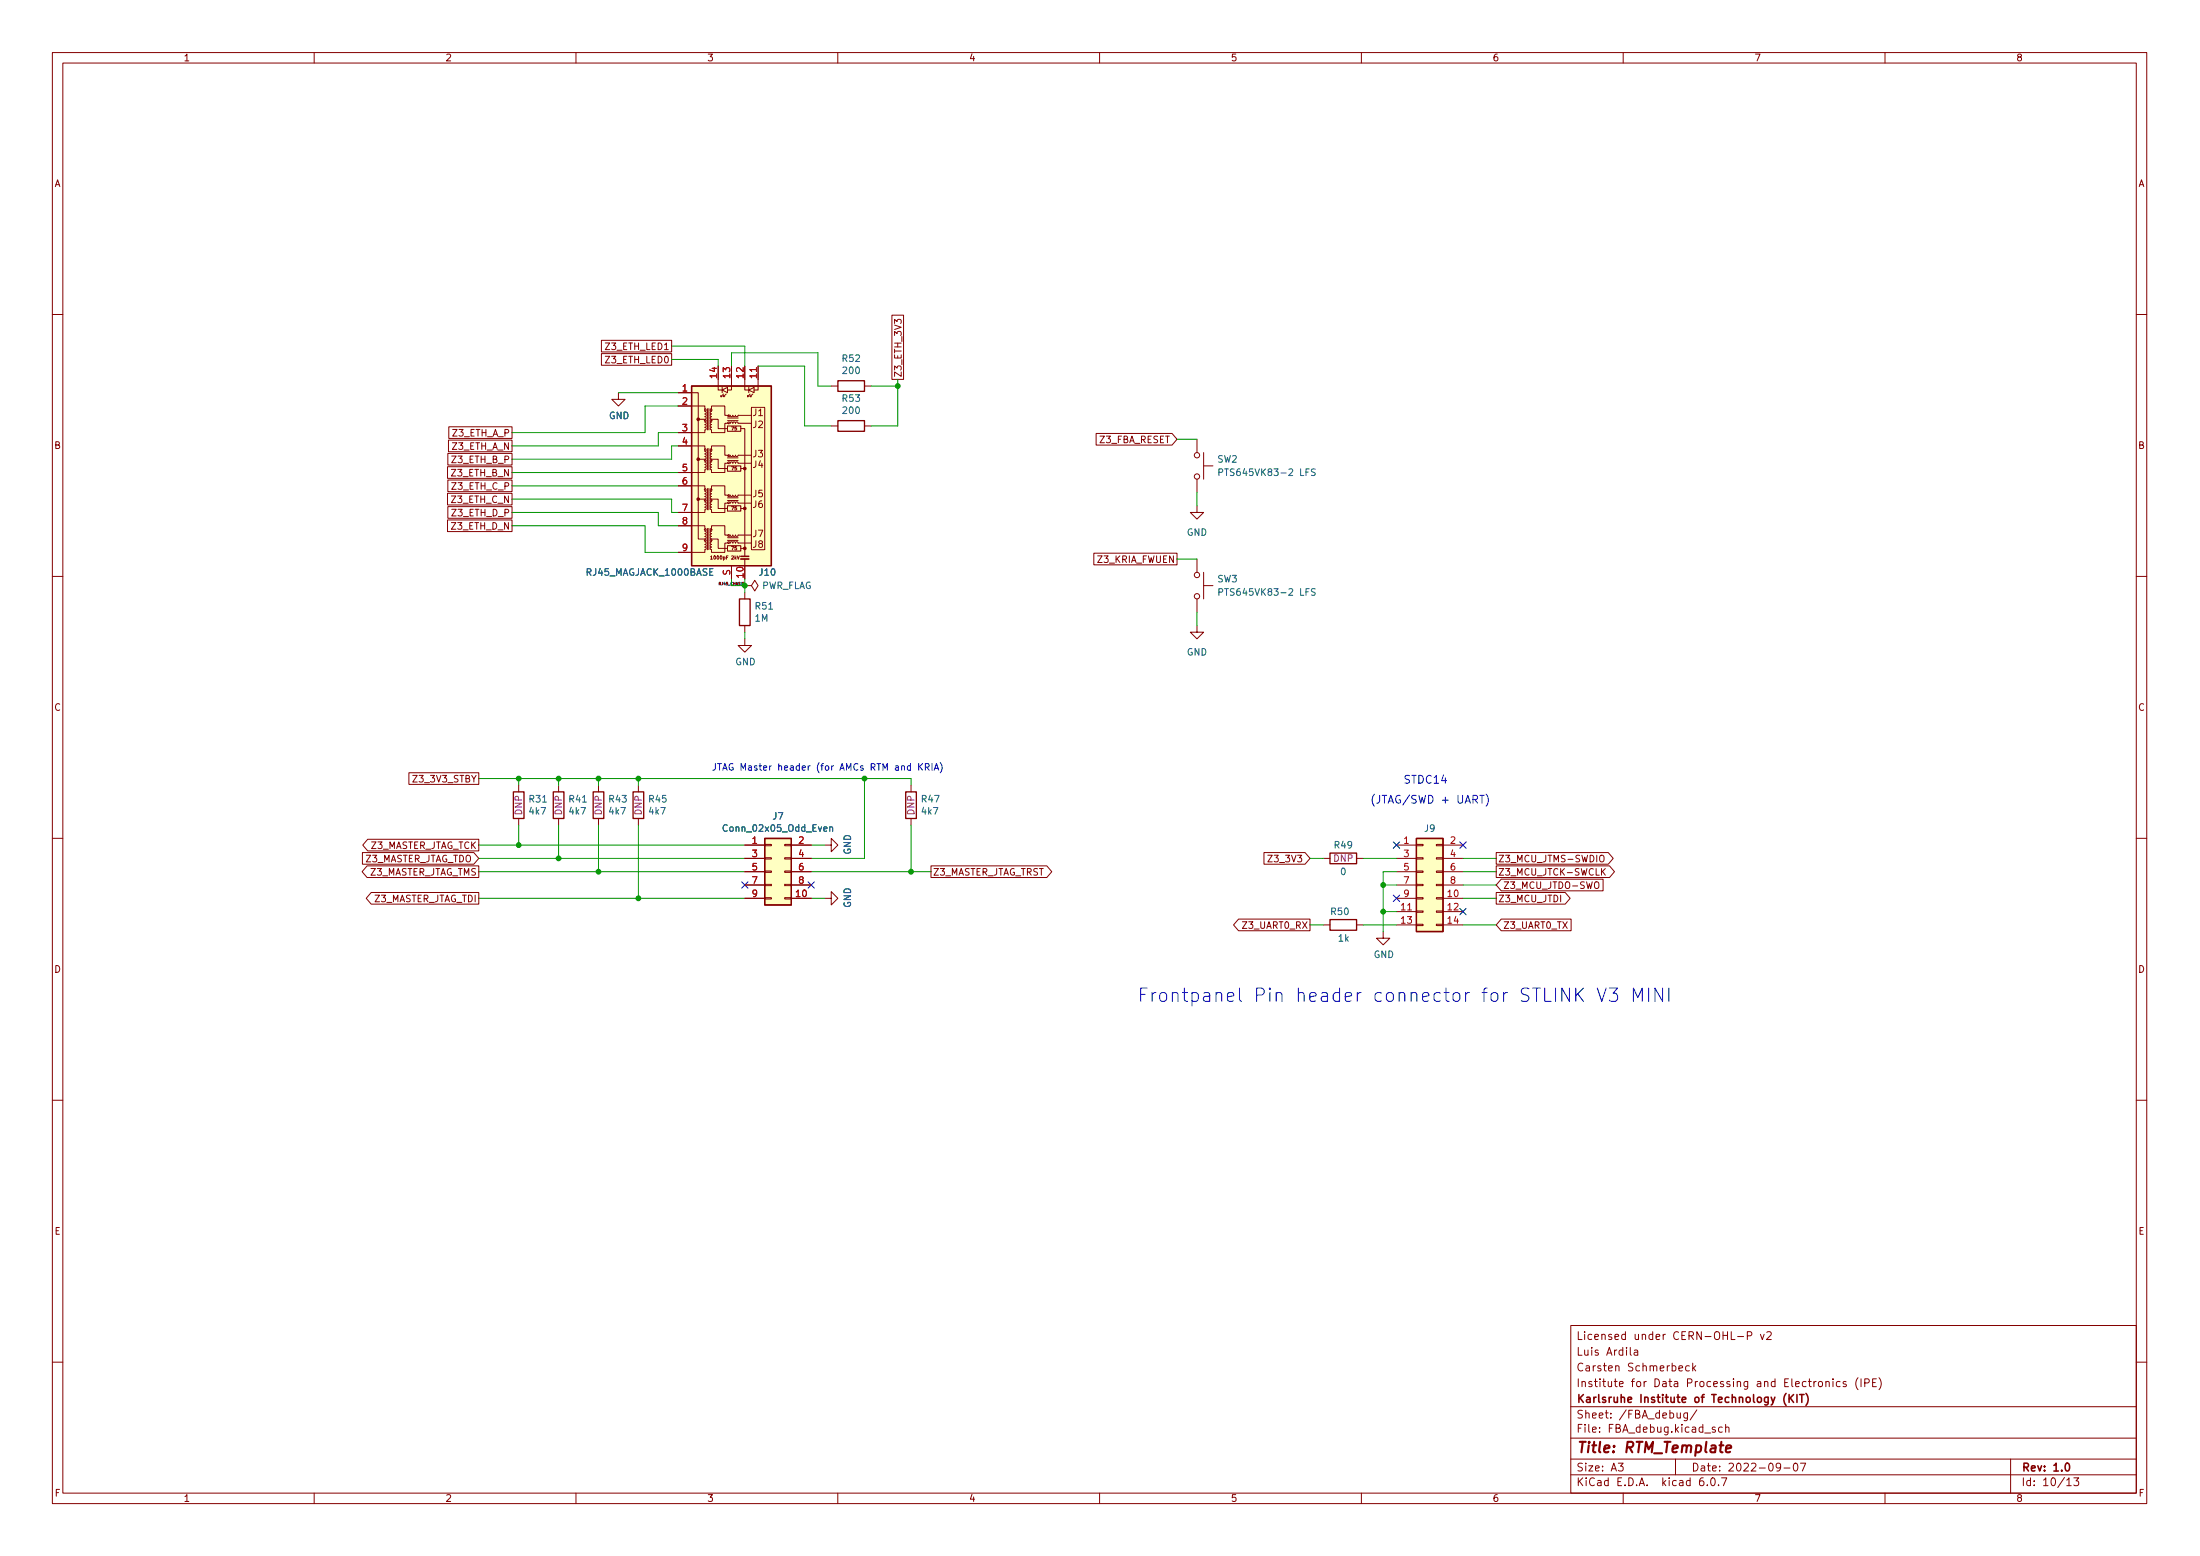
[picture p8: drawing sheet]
<svg xmlns="http://www.w3.org/2000/svg" width="420mm" height="297mm" viewBox="0 0 420 297" stroke-linecap="round" stroke-linejoin="round" font-family="sans-serif">
<g fill="none" stroke="#840000" stroke-width=".19">
<path d="M10 10h400v277h-400zM12 12h396v273h-396zM60 10v2M110 10v2M160 10v2M210 10v2M260 10v2M310 10v2M360 10v2M10 60h2M114.9 67.5h13.4v2.2h-13.4zM114.9 65h13.4v2.2h-13.4z"/>
<path d="M118.1 75v1.2h1.3l-1.3 1.3-1.3-1.3h1.3M129.5 77.5h5.1v.5l.3 .3-.3 .2 .3 .2-.3 .3 .3 .2-.1 .2-.2 .1 .3 .3-.3 .2M129.5 75h3.8v27.9h1.3M135.1 78v4.1M135.4 78v4.1M137.2 72.4v2.1h.7M137.7 75.5v.2h.2M137.9 74.5l1-.5v1zM137.9 74v1M138.2 75.5v.2h.2M138.2 75.2l-.5 .5M138.7 75.2l-.5 .5"/>
<path d="M138.9 79.8h2.1M139.7 72.4v2.1h-.8M142.2 72.4v2.1h.8M142.7 75.5v.2h.3M143 74.5l1-.5v1zM143 74v1M143.3 75.5v.2h.2M143.3 75.2l-.6 .5M143.5 77.8h2.5v27.1h-2.5zM143.5 79.3h-2.5l-.3 .2-.2-.2-.2 .2h-.2l-.1-.2-.3 .2-.3-.2-.1 .2h-.2l-.2-.2h-.5v-1.8h-2.5v.5l-.3 .3 .3 .2-.3 .2 .3 .3-.3 .2 .1 .2 .2 .1-.3 .3 .3 .2M143.8 75.2l-.5 .5M144.8 69.9v4.6h-.8"/>
<path d="M158.7 73.7h1.3M165.1 73.7h1.3M170.3 60.2h2.3v12.2h-2.3zM408 60h2M85.5 99.3h12.3v2.2h-12.3zM85.5 89.1h12.3v2.2h-12.3zM85.5 94.2h12.3v2.2h-12.3zM85.5 86.6h12.3v2.2h-12.3zM85.5 91.6h12.3v2.3h-12.3zM85.5 96.7h12.3v2.2h-12.3zM85.6 84h12.2v2.2h-12.2zM85.7 81.5h12.1v2.2h-12.1z"/>
<path d="M129.5 92.7h5.1v.6l.3 .2-.3 .3 .3 .2-.3 .3 .3 .2-.1 .2-.2 .1 .3 .3-.3 .2M129.5 85.1h5.1v.5l.3 .3-.3 .2 .3 .3-.3 .3 .3 .1-.1 .2-.2 .2 .3 .3-.3 .2M133.3 87.7h1.3M133.3 95.3h1.3M133.3 80h1.3M134.6 95.3l.3 .2-.3 .3 .3 .2-.1 .2-.2 .1 .3 .3-.3 .2 .3 .3-.3 .2v.5h-5.1M134.6 87.7l.3 .2-.3 .3 .3 .2-.1 .2-.2 .1 .3 .3-.3 .2 .3 .2-.3 .3v.5h-5.1M134.6 80l.3 .3-.3 .3 .3 .1-.1 .3-.2 .1 .3 .3-.3 .2 .3 .2-.3 .3v.5h-5.1M135.1 85.6v4.1M135.1 93.3v4M135.4 85.6v4.1M135.4 93.3v4"/>
<path d="M135.9 95.3l-.3 .2 .3 .3-.3 .2 .1 .2 .2 .1-.3 .3 .3 .2-.3 .3 .3 .2v.5h2.5v-1.8h.5l.2-.2h.2l.1 .2 .3-.2 .3 .2 .1-.2h.2l.2 .2 .2-.2 .3 .2h2.5M135.9 87.7l-.3 .2 .3 .3-.3 .2 .1 .2 .2 .1-.3 .3 .3 .2-.3 .2 .3 .3v.5h2.5v-1.8h.5l.2-.2h.2l.1 .2 .3-.2 .3 .2 .1-.2h.2l.2 .2 .2-.2 .3 .2h2.5M135.9 80l-.3 .3 .3 .3-.3 .1 .1 .3 .2 .1-.3 .3 .3 .2-.3 .2 .3 .3v.5h2.5v-1.8h.5l.2-.2h.2l.1 .2 .3-.2 .3 .2 .1-.2h.2l.2 .2 .2-.2 .3 .2h2.5M135.9 95.3h1.3v1.8h1.7M135.9 87.7h1.3v1.7h1.7M135.9 80h1.3v1.8h1.7M138.9 95.5h2.1M138.9 87.9h2.1M138.9 80.3h2.1M138.9 95h2.1M138.9 87.4h2.1M141.5 81.8h.7v24.4"/>
<path d="M141.5 89.4h.7M141.5 97.1h.7M143.5 94.5h-2.5l-.3 .3-.2-.3-.2 .3-.2-.1-.1-.2-.3 .3-.3-.3-.1 .2-.2 .1-.2-.3h-.5v-1.8h-2.5v.6l-.3 .2 .3 .3-.3 .2 .3 .3-.3 .2 .1 .2 .2 .1-.3 .3 .3 .2M143.5 86.9h-2.5l-.3 .3-.2-.3-.2 .2h-.2l-.1-.2-.3 .3-.3-.3-.1 .2-.2 .1-.2-.3h-.5v-1.8h-2.5v.5l-.3 .3 .3 .2-.3 .3 .3 .3-.3 .1 .1 .3 .2 .1-.3 .3 .3 .2M158.7 81.3h1.3M165.1 81.3h1.3M209.3 82.7h14.5l1 1.2-1 1.1h-14.5zM228.6 96.6v1.2h1.3l-1.3 1.3-1.3-1.3h1.3M228.6 83.9v2.5M228.6 91.5v2.5M229.9 88.9h1.7M229.9 86.4v5.1"/>
<path d="M10 110h2M129.5 100.4h5.1v.5l.3 .2-.3 .3 .3 .2-.3 .3 .3 .2-.1 .2-.2 .1 .3 .3-.3 .2M134.6 102.9l.3 .2-.3 .3 .3 .2-.1 .2-.2 .1 .3 .3-.3 .2 .3 .3-.3 .2v.5h-5.1M135.1 100.9v4M135.4 100.9v4M135.7 106.3l.2-.2v.6M135.7 106.7h.4M135.9 102.9l-.3 .2 .3 .3-.3 .2 .1 .2 .2 .1-.3 .3 .3 .2-.3 .3 .3 .2v.5h2.5v-1.7h.5l.2-.3 .2 .1 .1 .2 .3-.3 .3 .3 .1-.2 .2-.1 .2 .3 .2-.3 .3 .3h2.5M135.9 102.9h1.3v1.8h1.7M138.9 103.2h2.1M138.9 102.7h2.1M139.7 108v2.5"/>
<path d="M140.8 106.1l.2 .6 .2-.6M141.5 104.7h.7M142.2 111.8h1.3l.6-1 .7 1-.7 1-.6-1M142.2 106.7v1.3M142.2 113.1v1.2M142.2 119.4v1.3M143.5 102.1h-2.5l-.3 .3-.2-.3-.2 .3h-.2l-.1-.3-.3 .3-.3-.3-.1 .3h-.2l-.2-.3h-.5v-1.7h-2.5v.5l-.3 .2 .3 .3-.3 .2 .3 .3-.3 .2 .1 .2 .2 .1-.3 .3 .3 .2M208.9 105.6h15.9v2.2h-15.9zM228.6 119.4v1.3h1.3l-1.3 1.3-1.3-1.3h1.3M228.6 106.7v2.6M228.6 114.3v2.6M229.9 109.3v5"/>
<path d="M229.9 111.8h1.7M408 110h2M142.2 122v1.2h1.3l-1.3 1.3-1.2-1.3h1.2M78.1 147.5h13.3v2.2h-13.3zM99.1 149.9v1.3M99.1 156.2v1.3M106.7 149.9v1.3M106.7 156.2v1.3M114.3 149.9v1.3M114.3 156.2v1.3M121.9 149.9v1.3M121.9 156.2v1.3"/>
<path d="M174 149.9v1.3M174 156.2v1.3M10 160h2M69.2 162.8h21.3l.9 1.1-.9 1.1h-21.3zM70.1 165.3h21.3v2.2h-21.3l-.9-1.1zM70.2 160.2h21.2v2.2h-21.2l-.9-1.1zM70.9 170.4h20.5v2.2h-20.5l-1-1.1zM142.2 161.3h3.8M142.2 171.5h3.8M142.2 163.9h3.8M142.2 166.4h3.8M142.2 168.9h3.8"/>
<path d="M146 171.4h1.3v.2h-1.3zM146 168.8h1.3v.3h-1.3zM146 166.3h1.3v.2h-1.3zM146 163.7h1.3v.3h-1.3zM146 161.2h1.3v.3h-1.3zM149.9 171.4h1.2v.2h-1.2zM149.9 168.8h1.2v.3h-1.2zM149.9 166.3h1.2v.2h-1.2zM149.9 163.7h1.2v.3h-1.2zM149.9 161.2h1.2v.3h-1.2zM151.1 161.3h3.8M151.1 171.5h3.8"/>
<path d="M151.1 163.9h3.8M151.1 166.4h3.8M151.1 168.9h3.8M157.5 161.3h1.2v-1.2l1.3 1.2-1.3 1.3v-1.3M157.5 171.5h1.2v-1.3l1.3 1.3-1.3 1.3v-1.3M177.8 165.3h22.1l1 1.1-1 1.1h-22.1zM236.5 175.5h13.7v2.2h-13.7l-.9-1.1zM241.4 162.8h7.8l1 1.1-1 1.1h-7.8zM242.1 163.3h.9l-.9 1.2h.9M252.7 176.6h1.3M252.7 163.9h1.3M259.1 176.6h1.2"/>
<path d="M259.1 163.9h1.2M264.2 177.8v1.3h1.2l-1.2 1.3-1.3-1.3h1.3M266.7 161.3h3.8M266.7 171.5h3.8M266.7 174h3.8M266.7 176.6h3.8M266.7 163.9h3.8M266.7 166.4h3.8M266.7 168.9h3.8M270.5 176.4h1.3v.3h-1.3zM270.5 173.9h1.3v.3h-1.3zM270.5 171.4h1.3v.2h-1.3z"/>
<path d="M270.5 168.8h1.3v.3h-1.3zM270.5 166.3h1.3v.2h-1.3zM270.5 163.7h1.3v.3h-1.3zM270.5 161.2h1.3v.3h-1.3zM274.3 176.4h1.3v.3h-1.3zM274.3 173.9h1.3v.3h-1.3zM274.3 171.4h1.3v.2h-1.3zM274.3 168.8h1.3v.3h-1.3zM274.3 166.3h1.3v.2h-1.3zM274.3 163.7h1.3v.3h-1.3zM274.3 161.2h1.3v.3h-1.3zM275.6 161.3h3.8"/>
<path d="M275.6 171.5h3.8M275.6 174h3.8M275.6 176.6h3.8M275.6 163.9h3.8M275.6 166.4h3.8M275.6 168.9h3.8M285.7 170.4h13.2l1 1.1-1 1.1h-13.2zM285.7 165.3h21.7l.9 1.1-.9 1.1h-21.7zM285.7 162.8h21.4l1 1.1-1 1.1h-21.4zM286.7 167.8h19.5v2.3h-19.5l-1-1.2zM286.7 175.5h13.4v2.2h-13.4l-1-1.1zM304.6 168.5l.2-.2a.43 .43 0 0 1 .6 .5v.4a.42 .42 0 0 1-.5 .4 .42 .42 0 0 1-.4-.4z"/>
<path d="M305.7 163.3h.1a.43 .43 0 0 1 .5 .4v.4a.42 .42 0 0 1-.4 .4 .42 .42 0 0 1-.4-.4zM306 166.3l.6 .8M306.6 165.8l-.7 .7M408 160h2M10 210h2M408 210h2M300 253h108v32h-108zM311.4 257.2v1.3l.2 .2M312.1 257.8h.6l.1 .9M312.8 258.1h-.5a.29 .29 0 0 0-.2 .3 .29 .29 0 0 0 .2 .3l.5-.1M331.9 255.1h1.1M333.7 255l.7-.1 .2-.2-.1-.3-.2-.2h-.6v1.5"/>
<path d="M336.2 254.7l.4 1 .3-1M337.4 254.4l.6-.2 .2 .2 .1 .2-.9 1.1h.9M10 260h2M300 278.5h108M300 274.5h108M300 268.5h108M309.1 279.3h.9l-.5 .6 .4 .1v.7l-.2 .1-.6-.1M320 278.5v3M320.3 269.7v.9l.4 .1 .2-.1M320.6 261.2l.8-.1-.1-.3-.4-.1-.3 .2 .1 .7h.6M320.9 269.7v1M322.3 269.7v1.2l-.3 .3-.4-.1"/>
<path d="M322.3 269.8l-.4-.1-.3 .3 .1 .6h.6M322.6 260.8l-.4-.1-.3 .3 .2 .6h.5M323.3 260.2v1.5M323.4 261.1l.4 .6M323.8 260.7l-.5 .6M324.1 269.1l-1.3 2M327.6 272.5l-.4-.1-.2 .2 .1 .2 .5 .2v.3h-.6M328.9 272.5l-.4-.1-.3 .3 .2 .6h.5M329.6 272.6l.2-.2 .3 .1 .1 .9M329.6 271.9v1.5M340.1 280l-.3 .2h-.3l-.3-.2 .2-.6 .4-.1 .2 .2a.99 .99 0 0 1-.4 1.3h-.2M342.7 279.4l.2-.1a.8 .8 0 0 1 .5 .8 .8 .8 0 0 1-.5 .7 1 1 0 0 1-.2-1.4z"/>
<path d="M343.8 279.3h1.1l-.7 1.5M347.4 263.8l.4-.1 .3 .3v.4l-.3 .3-.4-.1-.1-.2zM348.7 263.9l.2-.2 .4 .1 .1 .9M348.7 263.7v1M350.1 263.2v.2M350.1 263.7v1M351.4 263.8l-.4-.1-.3 .3 .2 .6h.5M352.6 263.8l-.4-.1-.2 .2 .1 .2 .5 .2v.3h-.6M354.9 263a1.72 1.72 0 0 0 0 2.3M355.4 263.2v1.5M356.1 264l.7-.1 .2-.2-.1-.3-.2-.2h-.6v1.5M357.6 263.9h.5"/>
<path d="M358.4 263.2h-.8v1.5h.8M358.9 263a1.72 1.72 0 0 1 0 2.3M384 278.5v6.5M408 260h2M60 285v2M110 285v2M160 285v2M210 285v2M260 285v2M300 281.5h108M310 285v2M325.3 282.1a.59 .59 0 0 0-.7 .7v.5l.1 .2 .4 .1 .3-.1v-.5l-.1-.2-.4-.1-.3 .3"/>
<path d="M326.1 283.5v.1M326.8 282.3l.3-.2a.8 .8 0 0 1 .5 .8 .8 .8 0 0 1-.5 .7l-.3-.1-.1-.5zM328.2 283.5v.1M328.8 282.1h1l-.7 1.5M340.7 280.2h1.2M360 285v2M394.7 282.5l.4-.4v1.5M394.7 283.6h.9M396.1 282.1h.9l-.5 .6 .4 .1v.7l-.2 .1-.6-.1"/>
<circle cx="228.6" cy="86.9" r=".51"/>
<circle cx="228.6" cy="91" r=".51"/>
<circle cx="228.6" cy="113.8" r=".51"/>
<circle cx="228.6" cy="109.8" r=".51"/>
</g>
<path d="M141.5 106.2h1.5M341.1 266a1.73 1.73 0 0 0 0 2.3M341.7 266.2v1.5M341.9 266.9l.6 .8M342.5 266.2l-.8 .9M343.2 266.2v1.5M343.7 266.2h.8M344.1 266.2v1.5M344.9 266a1.73 1.73 0 0 1 0 2.3M394.6 279.4l.2-.1a.8 .8 0 0 1 .5 .8 .8 .8 0 0 1-.5 .7 1 1 0 0 1-.2-1.4z" fill="none" stroke="#840000" stroke-width=".3"/>
<path d="M329.6 276.6l1-.2v-.4l-.6-.1-.3 .3v.9h.7" fill="none" stroke="#840000" stroke-width=".4"/>
<g fill="#ffffc2" stroke="#ffffc2" stroke-width=".19">
<path d="M270.5 160.1h5.1v17.7h-5.1z"/>
<path d="M146 160.1h5.1v12.7h-5.1z"/>
<path d="M132.1 73.7h15.2v34.3h-15.2z"/>
</g>
<g fill="none" stroke="#840000" stroke-width=".25">
<path d="M132.1 73.7h15.2v34.3h-15.2zM160 72.7h5.1v2h-5.1zM160 80.3h5.1v2h-5.1zM141.2 114.3h2.1v5.1h-2.1zM98 151.2h2.1v5h-2.1zM105.7 151.2h2v5h-2zM113.3 151.2h2v5h-2zM120.9 151.2h2v5h-2zM173 151.2h2v5h-2zM146 160.1h5.1v12.7h-5.1zM254 162.9h5.1v2h-5.1zM254 175.6h5.1v2h-5.1z"/>
<path d="M270.5 160.1h5.1v17.7h-5.1z"/>
</g>
<path d="M232.8 90.2l.6-.1 .1-.2v-.3l-.7-.1v1.3M251.2 89.6l-.5-.1-.2 .3 .1 .3 .5 .2v.4l-.2 .1-.4-.1M135.5 109.2h.5M136.2 108.6h-.7v1.2h.7M232.8 113h.6l.1-.2v-.3l-.7-.1v1.2M251.2 112.4h-.5l-.2 .2 .1 .3 .5 .3v.3l-.2 .1h-.4M158.5 158l.2-.1h.3v.8M158.5 157.9v.8" fill="none" stroke="#006464" stroke-width=".19"/>
<g fill="#840000" stroke="#840000" stroke-width=".19">
<circle cx="142.2" cy="104.7" r=".25"/>
<circle cx="142.2" cy="97.1" r=".25"/>
<circle cx="142.2" cy="89.4" r=".25"/>
<circle cx="139.2" cy="103.7" r=".08"/>
<circle cx="139.2" cy="102.1" r=".08"/>
<circle cx="139.2" cy="96.1" r=".08"/>
<circle cx="139.2" cy="94.5" r=".08"/>
<circle cx="139.2" cy="88.5" r=".08"/>
<circle cx="139.2" cy="86.9" r=".08"/>
<circle cx="139.2" cy="80.8" r=".08"/>
<circle cx="139.2" cy="79.3" r=".08"/>
<circle cx="135.9" cy="103.2" r=".08"/>
<circle cx="135.9" cy="101.1" r=".08"/>
<circle cx="135.9" cy="95.5" r=".08"/>
<circle cx="135.9" cy="93.5" r=".08"/>
<circle cx="135.9" cy="87.9" r=".08"/>
<circle cx="135.9" cy="85.9" r=".08"/>
<circle cx="135.9" cy="80.3" r=".08"/>
<circle cx="135.9" cy="78.3" r=".08"/>
<circle cx="134.6" cy="103.2" r=".08"/>
<circle cx="134.6" cy="101.1" r=".08"/>
<circle cx="134.6" cy="95.5" r=".08"/>
<circle cx="134.6" cy="93.5" r=".08"/>
<circle cx="134.6" cy="87.9" r=".08"/>
<circle cx="134.6" cy="85.9" r=".08"/>
<circle cx="134.6" cy="80.3" r=".08"/>
<circle cx="134.6" cy="78.3" r=".08"/>
<circle cx="133.3" cy="95.3" r=".25"/>
<circle cx="133.3" cy="87.7" r=".25"/>
<circle cx="133.3" cy="80" r=".25"/>
</g>
<path d="M138.9 96.6h2.6v1h-2.6zM138.9 88.9h2.6v1.1h-2.6zM138.9 81.3h2.6v1h-2.6zM138.9 104.2h2.6v1h-2.6z" fill="none" stroke="#840000" stroke-width=".2"/>
<path d="M141.5 106.7h1.5" fill="none" stroke="#840000" stroke-width=".33"/>
<g fill="none" stroke="#0000c2" stroke-width=".19">
<path d="M175.5 145.8v1.2M175.6 146.3l.6 .7M176.2 145.8l-.7 .7M176.7 146.4h.6l.2-.2-.1-.3-.7-.1v1.2M177 146.4l.5 .6M178 145.8v1.2M178.4 147l.4-1.2 .5 1.2M178.5 146.7h.6M179.6 145.6a1.46 1.46 0 0 1 0 1.9M282.6 151.8h.9M283 151.8v1.5M283.8 151.6a1.72 1.72 0 0 1 0 2.3"/>
<path d="M301.3 189.7l1.1 1.5M302.4 188.6l-1.5 1.5M305.1 188.6l.8 2.6 .9-2.6M307.4 188.6h1.5l-.8 1a.69 .69 0 0 1 .8 .5v.6l-.2 .3-1 .2-.3-.3M312 191.2v-2.6l.8 1.8 .8-1.8v2.6M314.9 188.6v2.6M317.5 188.6v2.6l-1.4-2.6v2.6M318.7 188.6v2.6"/>
</g>
<g fill="none" stroke="#009600" stroke-width=".19">
<path d="M118.1 75h11.4M128.3 66.1h13.9v3.8M128.3 68.6h8.9v1.3M129.5 77.5h-6.3v5.1h-25.4M139.7 69.9v-2.6h16.5v6.4h2.5M144.8 69.9h8.9v11.4h5M166.4 73.7h5M171.4 72.4v8.9h-5M97.8 97.8h27.9v2.6h3.8M97.8 95.3h30.5v2.5h1.2M97.8 90.2h31.7M97.8 92.7h31.7"/>
<path d="M129.5 85.1h-1.2v2.6h-30.5M129.5 82.6h-3.8v2.5h-27.9M224.8 83.9h3.8M228.6 94v2.6M97.8 100.4h25.4v5h6.3M139.7 110.5v1.3h2.5M142.2 110.5v2.6M224.8 106.7h3.8M228.6 116.9v2.5M142.2 120.7v1.3M91.4 148.6h82.6v1.3M99.1 148.6v1.3"/>
<path d="M99.1 157.5v3.8M106.7 148.6v1.3M106.7 157.5v6.4M114.3 148.6v1.3M114.3 157.5v8.9M121.9 148.6v1.3M121.9 157.5v14M165.1 148.6v15.3h-10.2M174 157.5v8.9M91.4 171.5h50.8M91.4 163.9h50.8M91.4 166.4h50.8"/>
<path d="M91.4 161.3h50.8M154.9 171.5h2.6M154.9 166.4h22.9M154.9 161.3h2.6M250.2 176.6h2.5M250.2 163.9h2.5M260.3 176.6h6.4M260.3 163.9h6.4M264.2 168.9h2.5M264.2 174h2.5M266.7 166.4h-2.5v11.4M279.4 176.6h6.3"/>
<path d="M279.4 171.5h6.3M279.4 163.9h6.3M279.4 166.4h6.3M279.4 168.9h6.3"/>
</g>
<path d="M141.6 168.3l1.2 1.3M142.8 168.3l-1.2 1.3M154.3 168.3l1.2 1.3M155.5 168.3l-1.2 1.3M266.1 170.9l1.2 1.2M266.1 160.7l1.2 1.2M267.3 170.9l-1.2 1.2M267.3 160.7l-1.2 1.2M278.8 173.4l1.2 1.2M278.8 160.7l1.2 1.2M280 173.4l-1.2 1.2M280 160.7l-1.2 1.2" fill="none" stroke="#000084" stroke-width=".19"/>
<g fill="#009600" stroke="#009600" stroke-width=".19">
<circle cx="114.3" cy="166.4" r=".46"/>
<circle cx="121.9" cy="171.5" r=".46"/>
<circle cx="165.1" cy="148.6" r=".46"/>
<circle cx="171.4" cy="73.7" r=".46"/>
<circle cx="142.2" cy="111.8" r=".46"/>
<circle cx="114.3" cy="148.6" r=".46"/>
<circle cx="121.9" cy="148.6" r=".46"/>
<circle cx="106.7" cy="148.6" r=".46"/>
<circle cx="99.1" cy="161.3" r=".46"/>
<circle cx="99.1" cy="148.6" r=".46"/>
<circle cx="106.7" cy="163.9" r=".46"/>
<circle cx="174" cy="166.4" r=".46"/>
<circle cx="264.2" cy="168.9" r=".46"/>
<circle cx="264.2" cy="174" r=".46"/>
</g>
<text font-size="3.5" fill="#0000c2" x="217.2" y="191.3">Frontpanel Pin header connector for STLINK V3 MINI</text>
<text font-size="2.8" fill="#840000" x="301" y="277.3">Title: RTM_Template</text>
<g font-size="2.1" fill="#0000c2">
<text x="268" y="149.6">STDC14</text>
<text x="261.6" y="153.4">(JTAG/SWD + UART)</text>
</g>
<g font-size="2.1" fill="#840000">
<text x="301" y="255.8">Licensed under CERN-OHL-P v2</text>
<text x="301" y="261.8">Carsten Schmerbeck</text>
<text x="301" y="258.8">Luis Ardila</text>
<text x="301" y="267.8">Karlsruhe Institute of Technology (KIT)</text>
<text x="301" y="264.8">Institute for Data Processing and Electronics (IPE)</text>
<text x="301" y="273.5">File: FBA_debug.kicad_sch</text>
<text x="301" y="270.8">Sheet: /FBA_debug/</text>
<text x="301" y="280.9">Size: A3</text>
<text x="323" y="280.9">Date: 2022-09-07</text>
<text x="386" y="280.9">Rev: 1.0</text>
<text x="301" y="283.7">KiCad E.D.A. kicad 6.0.7</text>
<text x="386" y="283.7">Id: 10/13</text>
</g>
<g font-size="1.8" fill="#840000">
<text x="35" y="11.7">1</text>
<text x="85" y="11.7">2</text>
<text x="135" y="11.7">3</text>
<text x="185" y="11.7">4</text>
<text x="235" y="11.7">5</text>
<text x="285" y="11.7">6</text>
<text x="335" y="11.7">7</text>
<text x="385" y="11.7">8</text>
<text x="10.3" y="35.7">A</text>
<text x="408.3" y="35.7">A</text>
<text x="115.9" y="69.3">Z3_ETH_LED0</text>
<text x="115.9" y="66.8">Z3_ETH_LED1</text>
<text x="172.2" y="72.1" transform="rotate(-90 172.2 72.1)">Z3_ETH_3V3</text>
<text x="86.5" y="83.3">Z3_ETH_A_P</text>
<text x="143.8" y="79.4">J1</text>
<text x="143.8" y="81.7">J2</text>
<text x="10.3" y="85.7">B</text>
<text x="86.4" y="85.9">Z3_ETH_A_N</text>
<text x="86.5" y="88.4">Z3_ETH_B_P</text>
<text x="143.8" y="87.3">J3</text>
<text x="143.8" y="89.3">J4</text>
<text x="210" y="84.6">Z3_FBA_RESET</text>
<text x="408.3" y="85.7">B</text>
<text x="86.4" y="90.9">Z3_ETH_B_N</text>
<text x="86.5" y="93.5">Z3_ETH_C_P</text>
<text x="143.8" y="94.9">J5</text>
<text x="86.4" y="101.1">Z3_ETH_D_N</text>
<text x="86.4" y="96">Z3_ETH_C_N</text>
<text x="86.5" y="98.6">Z3_ETH_D_P</text>
<text x="143.8" y="96.9">J6</text>
<text x="143.8" y="102.5">J7</text>
<text x="143.8" y="104.6">J8</text>
<text x="209.6" y="107.4">Z3_KRIA_FWUEN</text>
<text x="10.3" y="135.7">C</text>
<text x="408.3" y="135.7">C</text>
<text x="79.2" y="149.4">Z3_3V3_STBY</text>
<text x="69.2" y="164.6">Z3_MASTER_JTAG_TDO</text>
<text x="70.2" y="167.1">Z3_MASTER_JTAG_TMS</text>
<text x="70.3" y="162.1">Z3_MASTER_JTAG_TCK</text>
<text x="178.1" y="167.1">Z3_MASTER_JTAG_TRST</text>
<text x="242.7" y="164.6">Z3_3V3</text>
<text x="286.1" y="167.1">Z3_MCU_JTCK-SWCLK</text>
<text x="286.1" y="164.6">Z3_MCU_JTMS-SWDIO</text>
<text x="71.1" y="172.2">Z3_MASTER_JTAG_TDI</text>
<text x="286.1" y="172.2">Z3_MCU_JTDI</text>
<text x="287" y="169.7">Z3_MCU_JTDO-SWO</text>
<text x="237.5" y="177.3">Z3_UART0_RX</text>
<text x="287" y="177.3">Z3_UART0_TX</text>
<text x="10.3" y="185.7">D</text>
<text x="408.3" y="185.7">D</text>
<text x="10.4" y="235.7">E</text>
<text x="408.4" y="235.7">E</text>
<text x="10.4" y="285.7">F</text>
<text x="35" y="286.7">1</text>
<text x="85" y="286.7">2</text>
<text x="135" y="286.7">3</text>
<text x="185" y="286.7">4</text>
<text x="235" y="286.7">5</text>
<text x="285" y="286.7">6</text>
<text x="335" y="286.7">7</text>
<text x="385" y="286.7">8</text>
<text x="408.4" y="285.7">F</text>
</g>
<g font-size="1.8" fill="#006464">
<text x="160.9" y="69.1">R52</text>
<text x="161.1" y="71.4">200</text>
<text x="160.9" y="76.7">R53</text>
<text x="116.3" y="80">GND</text>
<text x="161.1" y="79">200</text>
<text x="232.5" y="88.3">SW2</text>
<text x="233.8" y="90.8">PTS645VK83-2 LFS</text>
<text x="226.6" y="102.3">GND</text>
<text x="112.1" y="109.9">RJ45_MAGJACK_1000BASE</text>
<text x="145.1" y="109.9">J10</text>
<text x="145.3" y="112.4">PWR_FLAG</text>
<text x="232.5" y="111.2">SW3</text>
<text x="233.8" y="113.7">PTS645VK83-2 LFS</text>
<text x="144.2" y="118.7">1M</text>
<text x="144.3" y="116.3">R51</text>
<text x="226.6" y="125.1">GND</text>
<text x="140.4" y="127">GND</text>
<text x="101.1" y="153.2">R31</text>
<text x="101.2" y="155.5">4k7</text>
<text x="108.8" y="153.2">R41</text>
<text x="108.8" y="155.5">4k7</text>
<text x="116.4" y="153.2">R43</text>
<text x="116.4" y="155.5">4k7</text>
<text x="124" y="153.2">R45</text>
<text x="124" y="155.5">4k7</text>
<text x="176.1" y="153.2">R47</text>
<text x="176.1" y="155.5">4k7</text>
<text x="138.5" y="158.8">Conn_02x05_Odd_Even</text>
<text x="147.6" y="156.4">J7</text>
<text x="254.9" y="162">R49</text>
<text x="272.1" y="158.8">J9</text>
<text x="162.5" y="163.2" transform="rotate(-90 162.5 163.2)">GND</text>
<text x="256" y="167">0</text>
<text x="162.5" y="173.3" transform="rotate(-90 162.5 173.3)">GND</text>
<text x="254.3" y="174.7">R50</text>
<text x="255.6" y="179.7">1k</text>
<text x="262.3" y="182.9">GND</text>
</g>
<g font-size="1.8" fill="#a90000">
<text x="130.3" y="74.7">1</text>
<text x="130.3" y="77.3">2</text>
<text x="136.9" y="72.1" transform="rotate(-90 136.9 72.1)">14</text>
<text x="139.4" y="72.1" transform="rotate(-90 139.4 72.1)">13</text>
<text x="142" y="72.1" transform="rotate(-90 142 72.1)">12</text>
<text x="144.5" y="72.1" transform="rotate(-90 144.5 72.1)">11</text>
<text x="130.3" y="82.3">3</text>
<text x="130.3" y="84.9">4</text>
<text x="130.3" y="90">5</text>
<text x="130.3" y="92.5">6</text>
<text x="130.3" y="97.6">7</text>
<text x="130.3" y="100.1">8</text>
<text x="130.3" y="105.2">9</text>
<text x="139.4" y="109.8" transform="rotate(-90 139.4 109.8)">S</text>
<text x="142" y="110.2" transform="rotate(-90 142 110.2)">10</text>
<text x="143.7" y="161.1">1</text>
<text x="152.5" y="161.1">2</text>
<text x="268.1" y="161.1">1</text>
<text x="277" y="161.1">2</text>
<text x="143.7" y="163.6">3</text>
<text x="143.7" y="166.2">5</text>
<text x="152.5" y="163.6">4</text>
<text x="152.5" y="166.2">6</text>
<text x="268.1" y="163.6">3</text>
<text x="268.1" y="166.2">5</text>
<text x="277" y="163.6">4</text>
<text x="277" y="166.2">6</text>
<text x="143.7" y="168.7">7</text>
<text x="143.7" y="171.2">9</text>
<text x="152.1" y="171.2">10</text>
<text x="152.5" y="168.7">8</text>
<text x="267.6" y="173.8">11</text>
<text x="268.1" y="168.7">7</text>
<text x="268.1" y="171.2">9</text>
<text x="276.5" y="171.2">10</text>
<text x="276.5" y="173.8">12</text>
<text x="277" y="168.7">8</text>
<text x="267.6" y="176.3">13</text>
<text x="276.5" y="176.3">14</text>
</g>
<text font-size="1.8" fill="#0000c2" x="135.9" y="147.1">JTAG Master header (for AMCs RTM and KRIA)</text>
<g font-size="1.8" fill="#840084">
<text x="99.7" y="155.6" transform="rotate(-90 99.7 155.6)">DNP</text>
<text x="107.3" y="155.6" transform="rotate(-90 107.3 155.6)">DNP</text>
<text x="114.9" y="155.6" transform="rotate(-90 114.9 155.6)">DNP</text>
<text x="122.6" y="155.6" transform="rotate(-90 122.6 155.6)">DNP</text>
<text x="174.6" y="155.6" transform="rotate(-90 174.6 155.6)">DNP</text>
<text x="254.7" y="164.5">DNP</text>
</g>
<g font-size=".9" fill="#840000">
<text x="139.7" y="82.1">75</text>
<text x="139.7" y="89.8">75</text>
<text x="139.7" y="97.4">75</text>
<text x="136" y="106.8">1000pF 2kV</text>
<text x="139.7" y="105">75</text>
</g>
<text font-size=".7" fill="#0f0f0f" x="137.5" y="111.7">RJ45_CHASIS</text>
</svg>
